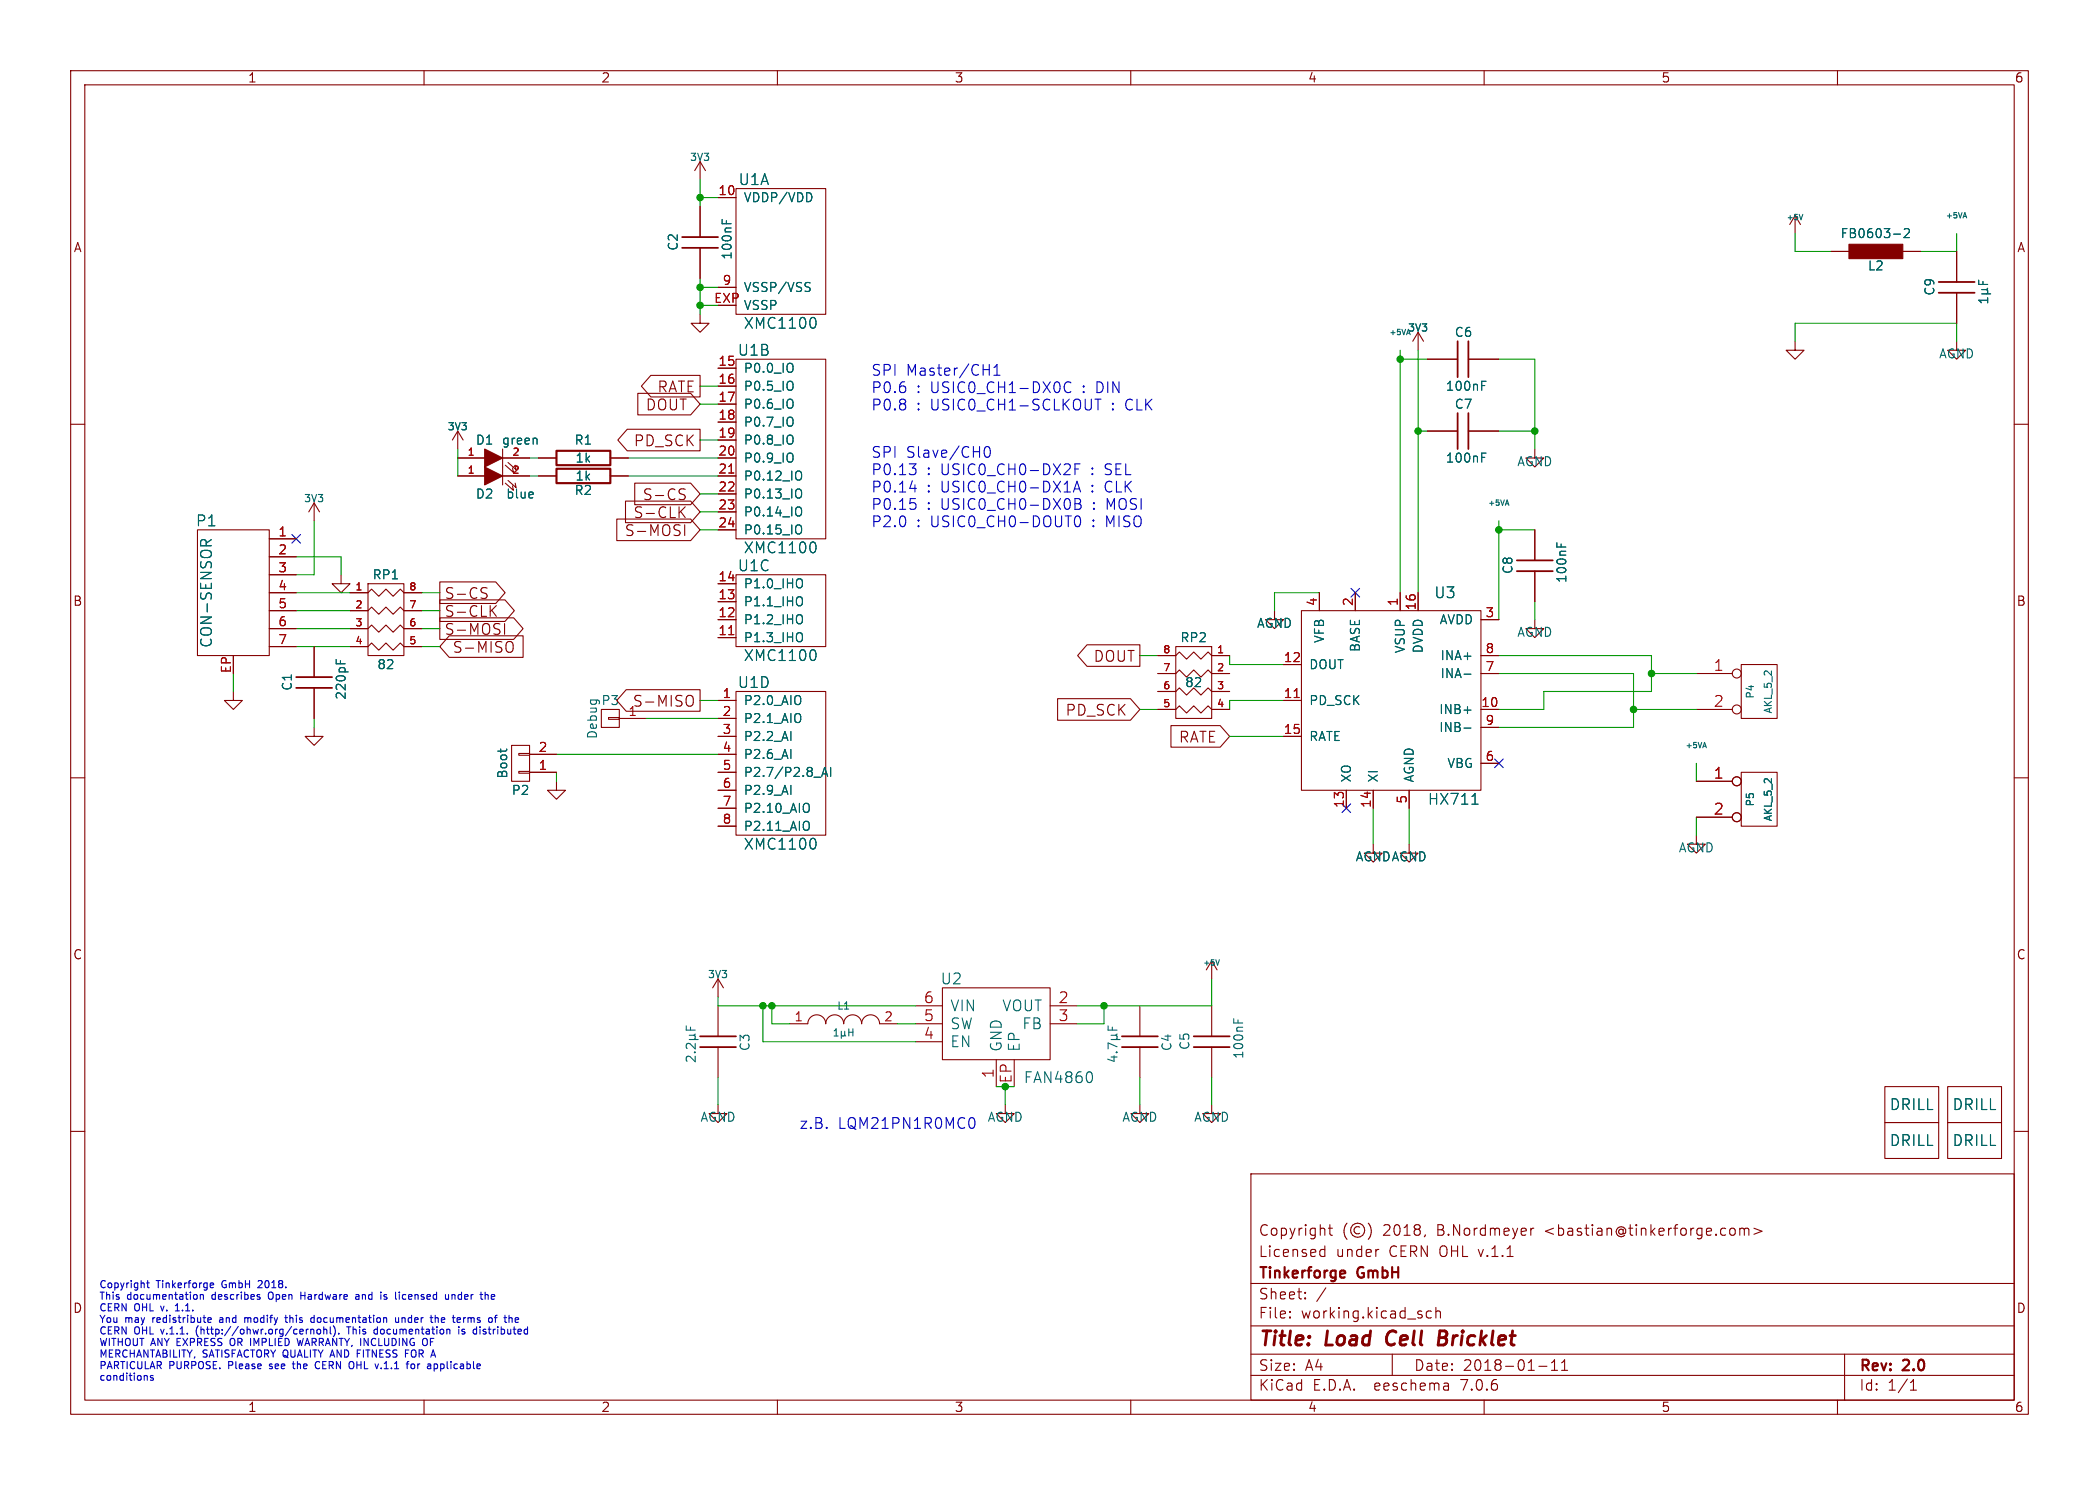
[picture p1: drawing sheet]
<svg xmlns="http://www.w3.org/2000/svg" width="297mm" height="210mm" viewBox="0 0 297 210" stroke-linecap="round" stroke-linejoin="round" font-family="sans-serif">
<g fill="none" stroke="#840000" stroke-width=".15">
<path d="M10 10h277v190h-277zM12 12h273v186h-273zM60 10v2M110 10v2M160 10v2M210 10v2M260 10v2M99.1 22.9l-.8 1.2M99.1 22.9v2.5M99.1 29.2v4.3M99.1 35.1v4.3M99.1 22.9l.7 1.2"/>
<path d="M101.6 27.9h2.5M104.1 26.7h12.7v17.8h-12.7zM254 30.5l-.8 1.3M254 30.5v2.5M254 30.5l.8 1.3M259.1 35.6h2.5M269.2 35.6h2.6M276.9 35.6v4.3M10 60h2M90.2 55.6h7.5l1.4 1.6-1.4 1.5h-7.5zM92.1 53.1h7v3h-7l-1.3-1.5zM99.1 44.5v1.2h1.2l-1.2 1.3-1.3-1.3h1.3"/>
<path d="M101.6 52.1h2.5M101.6 54.6h2.5M101.6 57.2h2.5M101.6 59.7h2.5M101.6 40.6h2.5M104.1 50.8h12.7v25.4h-12.7zM200.7 47v2.5M200.7 47l-.8 1.3M200.7 47l.7 1.3M201.9 50.8h4.3M207.8 50.8h4.3M254 48.3v1.2h1.3l-1.3 1.3-1.3-1.3h1.3"/>
<path d="M276.9 48.3v1.2h1.2l-1.2 1.3-1.3-1.3h1.3M276.9 41.4v4.3M285 60h2M27.9 74.9h10.2v17.8h-10.2zM38.1 76.2h3.8M38.1 78.7h3.8M44.4 71.1v2.6M44.4 71.1l-.7 1.3M44.4 71.1l.8 1.3M64.8 64.8h3.8M64.8 67.3h3.8M64.8 61l-.8 1.2"/>
<path d="M64.8 61v2.5M64.8 61l.7 1.2M71.1 64.8h3.8M71.1 67.3h3.8M71.1 63.5v5.1M71.5 68.3l1.1 1-.1-.6M71.5 65.8l1.1 1-.1-.6M71.9 67.9l1.1 1.1-.1-.7M71.9 65.4l1.1 1-.1-.6M76.2 64.8h2.5M76.2 67.3h2.5M86.4 64.8h2.5"/>
<path d="M86.4 67.3h2.5M87.3 73.4h10.4l1.4 1.5-1.4 1.6h-10.4zM88.5 70.9h9.2l1.4 1.5-1.4 1.5h-9.2zM88.8 60.7h10.3v3.1h-10.3l-1.4-1.6zM89.8 68.3h7.9l1.4 1.6-1.4 1.5h-7.9zM96.3 72.3l.7 .9M96.4 69.9a.56 .56 0 0 1 .6 .3l-.2 .4-.5 .1M96.4 69.1l.6 .1M96.9 74.2v1.5M97 71.7l-.9 .8M101.6 62.2h2.5M101.6 64.8h2.5"/>
<path d="M101.6 67.3h2.5M101.6 69.9h2.5M101.6 72.4h2.5M101.6 74.9h2.5M201.9 61h4.3M207.8 61h4.3M217.2 63.5v1.3h1.2l-1.2 1.2-1.3-1.2h1.3M217.2 74.9v4.3M33 97.8v1.3h1.3l-1.3 1.2-1.3-1.2h1.3M38.1 83.8h3.8M38.1 86.4h3.8M38.1 88.9h3.8"/>
<path d="M38.1 91.4h3.8M38.1 81.3h3.8M44.4 91.4v4.4M44.4 97.3v4.3M48.3 81.3v1.3h1.2l-1.2 1.2-1.3-1.2h1.3M49.5 91.4h2.6l.5-.5 1 1 1-1 1 1 1-1 .5 .5h2.6M49.5 88.9h2.6l.5-.5 1 1 1-1 1 1 1-1 .5 .5h2.6M49.5 86.4h2.6l.5-.5 1 1 1-1 1 1 1-1 .5 .5h2.6M49.5 83.8h2.6l.5-.5 1 1 1-1 1 1 1-1 .5 .5h2.6M52.1 82.6h5v10.1h-5zM62.2 84.8h9.3l1.3 1.6-1.3 1.5h-9.3zM62.2 87.4h10.5l1.3 1.5-1.3 1.5h-10.5z"/>
<path d="M62.2 82.3h7.9l1.4 1.5-1.4 1.5h-7.9zM63.6 89.9h10.4v3.1h-10.4l-1.4-1.6zM68.3 83.8a.56 .56 0 0 1 .6 .4l-.1 .4h-.5M68.3 83.1l.6 .1M69.6 86.3l.6 .9M70.2 85.6l-.8 .9M71.4 88.2v1.5M72 90.7a.51 .51 0 0 1 .6 .5v.5a.51 .51 0 0 1-.6 .5M88.6 97.5h10.5v3.1h-10.5l-1.3-1.5zM97.4 98.3a.51 .51 0 0 1 .7 .5v.6a.51 .51 0 0 1-.7 .5M101.6 99.1h2.5M101.6 87.6h2.5"/>
<path d="M101.6 90.2h2.5M101.6 85.1h2.5M101.6 82.6h2.5M104.1 81.3h12.7v10.1h-12.7zM104.1 97.8h12.7v20.3h-12.7zM149.6 98.8h10.4l1.3 1.5-1.3 1.6h-10.4zM153.8 91.2h7.5v3h-7.5l-1.3-1.5zM163.8 97.8h2.6l.5-.5 1 1 1-1 1 1 1-1 .5 .5h2.6M163.8 95.3h2.6l.5-.6 1 1.1 1-1.1 1 1.1 1-1.1 .5 .6h2.6M163.8 92.7h2.6l.5-.5 1 1 1-1 1 1 1-1 .5 .5h2.6M166.4 91.4h5v10.2h-5zM180.3 86.4v1.2h1.3l-1.3 1.3-1.2-1.3h1.2"/>
<path d="M181.6 99.1h2.5M181.6 94h2.5M184.1 86.4h25.4v25.4h-25.4zM186.7 83.8v2.6M191.8 83.8v2.6M198.1 83.8v2.6M200.7 83.8v2.6M209.5 87.6h2.6M209.5 95.3h2.6M209.5 92.7h2.6M217.2 87.6v1.3h1.2l-1.2 1.3-1.3-1.3h1.3M217.2 80.8v4.3"/>
<path d="M240 95.3h5.1M246.4 94h5.1v7.6h-5.1zM10 110h2M44.4 102.9v1.2h1.3l-1.3 1.3-1.2-1.3h1.2M72.4 105.4h2.5v5.1h-2.5zM73.4 106.6h1.5v.2h-1.5zM73.4 109.1h1.5v.2h-1.5zM74.9 109.2h3.8M74.9 106.7h3.8M78.7 110.5v1.3h1.3l-1.3 1.2-1.2-1.2h1.2M85.1 100.3h2.5v2.6h-2.5zM86.1 101.5h1.5v.2h-1.5z"/>
<path d="M87.6 101.6h3.8M101.6 104.1h2.5M101.6 101.6h2.5M101.6 109.2h2.5M101.6 106.7h2.5M101.6 111.8h2.5M101.6 114.3h2.5M101.6 116.8h2.5M163.8 100.3h2.6l.5-.5 1 1 1-1 1 1 1-1 .5 .5h2.6M165.7 102.6h7l1.3 1.5-1.3 1.6h-7zM181.6 104.1h2.5M190.5 111.8v2.5"/>
<path d="M194.3 119.4v1.3h1.3l-1.3 1.2-1.3-1.2h1.3M194.3 111.8v2.5M199.4 119.4v1.3h1.3l-1.3 1.2-1.3-1.2h1.3M199.4 111.8v2.5M209.5 100.3h2.6M209.5 108h2.6M209.5 102.9h2.6M240 118.1v1.3h1.3l-1.3 1.3-1.2-1.3h1.2M240 100.3h5.1M240 110.5h5.1M240 115.6h5.1M246.4 109.2h5.1v7.6h-5.1z"/>
<path d="M285 110h2M101.6 138.4v2.6M101.6 138.4l-.8 1.3M101.6 138.4l.8 1.3M133.3 139.7h15.3v10.2h-15.3zM171.4 135.9l-.7 1.3M171.4 135.9v2.5M171.4 135.9l.8 1.3M10 160h2M101.6 156.2v1.3h1.3l-1.3 1.3-1.3-1.3h1.3M101.6 142.2v4.4M101.6 148.1v4.3"/>
<path d="M111.8 144.8h2.5a1.27 1.27 0 0 1 1.3-1.3 1.27 1.27 0 0 1 1.2 1.3 1.27 1.27 0 0 1 1.3-1.3 1.27 1.27 0 0 1 1.3 1.3 1.27 1.27 0 0 1 1.2-1.3 1.27 1.27 0 0 1 1.3 1.3 1.27 1.27 0 0 1 1.3-1.3 1.27 1.27 0 0 1 1.3 1.3h2.5M129.5 142.2h3.8M129.5 144.8h3.8M129.5 147.3h3.8M141 149.9v3.8M142.2 156.2v1.3h1.3l-1.3 1.3-1.2-1.3h1.2M143.5 149.9v3.8M148.6 142.2h3.8M148.6 144.8h3.8M161.3 156.2v1.3h1.3l-1.3 1.3-1.3-1.3h1.3M161.3 142.2v4.4M161.3 148.1v4.3"/>
<path d="M171.4 156.2v1.3h1.3l-1.3 1.3-1.2-1.3h1.2M171.4 142.2v4.4M171.4 148.1v4.3M266.7 158.8h7.6v5h-7.6zM266.7 153.7h7.6v5.1h-7.6zM275.6 153.7h7.6v5.1h-7.6zM275.6 158.8h7.6v5h-7.6zM285 160h2M177 166h108v32h-108zM186.9 177.6l.1 .1 .5-.1M186.9 176.8l.1-.1 .5 .1M187.5 176.2v1.5"/>
<path d="M188 173.7h.5M188.2 173.2v1.3v.1l.3 .1M190.6 173a1.72 1.72 0 0 0 0 2.3M192.4 173.6a.52 .52 0 0 0-.8 .4 .52 .52 0 0 0 .8 .4M193.6 173a1.72 1.72 0 0 1 0 2.3M195 176.7h.1M201.7 174.6l-.2 .3M216.6 173.7v1M217 173.7l-.3 .1-.1 .2M245 173.7a.41 .41 0 0 1 .5 .3v.4a.41 .41 0 0 1-.5 .3M246.2 173.8a.37 .37 0 0 1 .6 .1M246.2 173.7v1"/>
<path d="M246.8 173.9l.2-.2 .4 .1 .1 .9M246.8 173.9v.8M248.2 173.7l1.1 .4-1.1 .5M60 198v2M110 198v2M160 198v2M177 194.5h108M177 191.5h108M177 187.5h108M177 181.5h108M182.5 186.3h.1l-.1 .1M182.5 186.3v.1"/>
<path d="M182.5 185.5v.1M182.5 185.5h.1l-.1 .1M184.7 183.6v.1M184.7 183.6h-.1l.1 .1M184.7 182.8v.1M184.7 182.8h-.1l.1 .1M187.6 182.1l-1.3 2M197 191.5v3M202.5 185.5l-.4-.1-.3 .3v.4l.2 .2 .1 .1 .4-.1M203.2 185.5a.37 .37 0 0 1 .6 .1v.8M203.2 184.9v1.5M204.9 195.7l.1 .9"/>
<path d="M205 196.5l-.2 .1M205 196h-.2M210 198v2M217.7 193.2h1.2M219.5 193.8h.9M219.5 192.7l.5-.4v1.5M221 193.8h.8M221 192.7l.4-.4v1.5M260 198v2M261 191.5v6.5M270.3 196.6h.9M270.3 195.5l.4-.4v1.5"/>
<circle cx="245.7" cy="95.2" r=".63"/>
<circle cx="245.7" cy="115.6" r=".63"/>
<circle cx="245.7" cy="110.5" r=".63"/>
<circle cx="245.7" cy="100.3" r=".63"/>
<circle cx="192.1" cy="174" r="1"/>
</g>
<path d="M196.5 188.5a1.27 1.27 0 0 0 0 1.6M203.6 189.2h.7M204.3 189.2l.3 .1M204.4 188.2h-.7l-.2 2h.8l.2-.1M204.5 189.1l-.2 .1" fill="none" stroke="#840000" stroke-width=".4"/>
<path d="M78.7 63.8h7.7v2h-7.7zM78.7 66.3h7.7v2h-7.7zM190.1 179.7l.2 .1v.2l-.7 .2M190.3 180.6l-.2 .1" fill="none" stroke="#840000" stroke-width=".3"/>
<g fill="none" stroke="#006464" stroke-width=".15">
<path d="M102.2 31v.6M102.8 31.2v.4M114.1 39.9l.5 .1M114.8 27.6v.6M255.1 30.3l-.3 .8M267.9 33.1h1M269.5 32.5l.1-.2h.3l.2 .2 .1 .2-.1 .2-.7 .7h.8M277.8 30.6h.4M278 30.1l.3 .7M280 39.6v.6h1.2M280.6 39.8v.4M112.2 51.6v.9"/>
<path d="M112.2 54.1v.9M112.2 56.6v.9M112.2 59.2v.9M114.4 40.6l.2 .3v.2l-.2 .1M115.2 45a1.14 1.14 0 0 1 0 1.3M209.7 54.5h.4M209.7 53.9h.6M280.4 41.6h1.3M280.4 41h.7M281.1 41l.1 .1v.3l-.1 .2M281.2 42.1v.7M281.2 42.5h-1.2l.3 .3"/>
<path d="M281.2 40.8l-.1 .2M28.4 77.2v-.6a.41 .41 0 0 1 .4-.3 .41 .41 0 0 1 .4 .3v.6M29.9 76.3l-.7 .5M75.4 69.6v.3l-.6 .1M75.9 62l.1 .8M112.2 61.7v.9M112.2 64.3v.9M113.1 66.6l.1 .1a.81 .81 0 0 1-.1 1.2M113.1 69.2h.1a.81 .81 0 0 1-.1 1.2M113.1 71.7l.1 .1a.81 .81 0 0 1-.1 1.2M113.1 74.2l.1 .1a.81 .81 0 0 1-.1 1.2M115.2 76.7a1.14 1.14 0 0 1 0 1.4"/>
<path d="M209.7 64.7h.4M209.7 64.1h.6M213.3 70.7l.2 .8M220.3 76.8v.6M220.9 76.9v.5M47.6 93.3v.6M48.2 93.4v.5M113.4 84.5a.9 .9 0 0 1 0 1.1M113.4 89.5a.9 .9 0 0 1 0 1.2M113.4 81.9a.9 .9 0 0 1 0 1.2M113.4 87a.9 .9 0 0 1 0 1.1M115.2 92a1.14 1.14 0 0 1 0 1.3"/>
<path d="M207.2 95.3h.9M70.9 105.9v.5M71.7 105.9v.1M114.3 113.7a.9 .9 0 0 1 0 1.1M114.3 116.2a.9 .9 0 0 1 0 1.2M115.2 109.9h.9M115.2 118.6a1.14 1.14 0 0 1 0 1.4M116.3 109.8l.4-1.3 .4 1.3M116.4 109.4h.6M117.5 108.5v1.3M207.2 100.4h.9M207.2 103h.9"/>
<path d="M208.3 113.7h.9M241.2 105l.2 .8M172.5 135.7l-.2 .8M97.1 145.1v.6h1.3M97.5 147h1.3M97.5 146.4h.7M97.7 145.3v.4M98.2 146.4l.2 .2v.2l-.2 .2M98.2 148.8h.2M98.4 149.4v.8l-.8-.8h-.1h-.3l-.1 .2v.3l.1 .2M98.4 147.6v.7l-.8-.7h-.1h-.3l-.1 .2v.3l.1 .2M98.4 146.2l-.2 .2"/>
<path d="M118 146.5h.6M118 145.8l.3-.3v1M119 146.4l.2 .1h.2l.1-.1M119 145.8v1.1M119.5 146.4l.2 .1M119.5 145.8v.6M120.1 145.5v1M120.1 146h.6M120.7 145.5v1M154.4 151.6a1.14 1.14 0 0 1 0 1.4M156.8 145.1v.6h1.3M157.2 149.5h.9"/>
<path d="M157.2 147h1.3M157.2 146.4h.7M157.4 145.3v.4M157.6 149.3v.8l-.9-.3M157.9 146.4l.2 .2v.2l-.2 .2M157.9 148.8h.2M158.1 148l-1.3-.5v.8M158.1 146.2l-.2 .2M174.6 144.1v.6M175.2 144.2v.5"/>
</g>
<g fill="none" stroke="#840000" stroke-width=".25">
<path d="M96.5 35.1h5.1M96.5 33.5h5.1M274.3 39.9h5.1M206.2 48.3v5M206.2 58.4v5.1M207.8 48.3v5M207.8 58.4v5.1M274.3 41.4h5.1M214.6 79.2h5.1M41.9 97.3h5.1M41.9 95.8h5.1M214.6 80.8h5.1"/>
<path d="M99.1 146.6h5M99.1 148.1h5M158.7 146.6h5.1M158.7 148.1h5.1M168.9 146.6h5.1M168.9 148.1h5.1"/>
</g>
<path d="M103.1 66.9h.7M103.1 89.8h.7M183.1 98.6h.7" fill="none" stroke="#a90000" stroke-width=".15"/>
<g fill="#840000" stroke="#840000" stroke-width=".15">
<path d="M261.6 34.5h7.6v2.1h-7.6z"/>
<path d="M68.6 66l2.5 1.3-2.5 1.3z"/>
<path d="M68.6 63.5l2.5 1.3-2.5 1.2z"/>
</g>
<g fill="none" stroke="#0000c2" stroke-width=".15">
<path d="M139.1 52.3h.9M140 51.5v1.6M140.6 53.1h.9M140.6 52l.5-.5v1.6M151.5 54.1a.61 .61 0 0 0-.7 0 .61 .61 0 0 0-.2 .8 .57 .57 0 0 0 .3 .6 .57 .57 0 0 0 .6-.1M155.4 56.5v1.5M128.7 69.1h1M128.8 70.5h.7M129.3 66.2l.3 .3v.3l-.3 .3M129.3 71.1l.3 .3v.3l-.3 .3M129.5 68.6v1M129.6 65.6l-.5 .6"/>
<path d="M139.4 63.3a.36 .36 0 0 1 .4-.2 .36 .36 0 0 1 .3 .3 .79 .79 0 0 1-.5 1.3 .93 .93 0 0 1-.2-1.4zM151.9 69.6l.5-1.5 .5 1.5M152 69.1h.8M152.1 66.3h.5M152.1 70.5l.7 .1a.36 .36 0 0 1 .1 .4 .36 .36 0 0 1-.3 .2 .41 .41 0 0 1 .4 .4 .41 .41 0 0 1-.3 .4h-.6zM152.1 71.2h.5M152.2 73.1a.36 .36 0 0 1 .3-.1 .36 .36 0 0 1 .3 .3 .79 .79 0 0 1-.4 1.2 .93 .93 0 0 1-.2-1.4zM152.8 65.6h-.7v1.5M137.4 158.1h.2a.95 .95 0 0 1 0 1.5h-.2M20.7 194.5l.1 .2v.5M20.7 181.4h.4M20.9 181.1v.9l.2 .1"/>
<path d="M21.7 194.6l-.3-.1-.1 .2v.1l.4 .1v.2h-.4M24.8 185.4h.6M25 184.5l-.2 .2M27.6 183.1h.2l.1 .2v.4h-.3M27.8 187.9v.7M28.3 183.2l.2-.1h.2l.1 .6M28.3 183.1v.6M29.4 186.7l.5-.1-.1-.2-.2-.1-.2 .2 .1 .5h.3M29.7 181.6l.2-.2h.2l.1 .2v.1l-.5 .1M29.7 182l.2 .1h.3M31.1 186.7v.3M32.6 189.4v.7"/>
<path d="M34.6 186.3v.7M34.9 186.3l-.3 .1M36.6 181.1l-.1 .1M36.7 183.4l.1 .2-.1 .1M36.7 183.1h.1M37.1 181.5l-.6 .6h.6M38 182.9v.7M38.1 193.5l.1 .1M38.2 192.9v.3M40.3 186.3h.4M40.4 186v.9l.3 .1M41.4 192.9h.3"/>
<path d="M41.5 192.5v.9l.2 .2M42 189.3l.3 1 .2-.7 .2 .7M42.6 182.7v1M42.6 183.2h.5M44 186.8l.2 .2h.3M44 188v.7M44 188.1l.1-.1h.3v.7M44.5 186.4l-.3-.1-.2 .2M44.5 186v1M44.8 192.6a.5 .5 0 0 0-.2 .6 .5 .5 0 0 0 .6 .3M44.9 188h.3l.2 .2v.3l-.2 .2-.3-.1-.1-.1zM45.8 188.1l.2-.1h.2v.7"/>
<path d="M45.8 187.6v1.1M46.7 187.6v.9l.2 .2M47.2 187.5a1.19 1.19 0 0 1 0 1.5M47.9 188.6v.1M49.3 187.6v1.1M49.9 192.6a.72 .72 0 0 1 0 .9M50.4 183.1h.3l.1 .6M50.5 191.4h.4M50.8 183.3l-.3 .1-.2 .1 .2 .2h.3M53 188.6l.1 .1 .3-.1M53.4 188h-.3l-.1 .1M53.4 187.6v1.1"/>
<path d="M54.3 183.7h.4M54.7 183.1h-.2l-.2 .1 .1 .2 .3 .1M56 186.3v.7h.3l.1-.1M56.4 186.3v.7M56.5 182.7v.1M56.9 186.3v.7M57 183.1l-.1 .2 .1 .4M57 186.3l-.1 .1M57.4 191.4h.3M58.2 192.9h.3l.2 .2v.3l-.2 .2-.3-.1-.1-.1zM60.3 189.3a.72 .72 0 0 1 0 .9M61.4 192.9h.3l.2 .2-.1 .4h-.4"/>
<path d="M61.6 186.4l.1-.1 .3 .1v.6M61.6 186v1M63 183.1l.1 .6h.2h.2M63.5 183.1v.6M63.5 188l.2 .1v.6M64 183.1v.6M64.3 183.1h-.2l-.1 .1M64.9 187.6v.1M64.9 188v.7M65 186.3l.2 .3-.5 .1M65.1 187h-.1M65.4 188.6h.3"/>
<path d="M65.6 186.3v.7M65.6 186.4v.1M65.7 188h-.2l-.1 .1v.2l.3 .1M67.9 187.6v.1M67.9 188v.7M68.8 183.1l.3 .1v.5M69.6 183.1v.6M70 186.3h.3M70 183.3l-.5 .1M70.3 186l-.2 .1v.9M72.9 187h.4M72.9 186.4l.3-.1 .2 .3-.5 .1"/>
</g>
<g fill="none" stroke="#009600" stroke-width=".15">
<path d="M99.1 27.9h2.5M99.1 25.4v3.8M99.1 39.4v5.1M254 33v2.6h5.1M276.9 33v2.6h-5.1M99.1 57.2h2.5M99.1 54.6h2.5M99.1 40.6h2.5M99.1 43.2h2.5M198.1 50.8h3.8M198.1 49.5v34.3M200.7 49.5v34.3"/>
<path d="M212.1 50.8h5.1v12.7M254 48.3v-2.6h22.9v2.6M41.9 78.7h6.4v2.6M44.4 73.7v7.6h-2.5M64.8 63.5v3.8M74.9 67.3h1.3M74.9 64.8h1.3M88.9 67.3h12.7M88.9 64.8h12.7M99.1 74.9h2.5M99.1 62.2h2.5M99.1 69.9h2.5"/>
<path d="M99.1 72.4h2.5M200.7 61h1.2M212.1 73.7v13.9M212.1 74.9h5.1M212.1 61h5.1M33 95.3v2.5M41.9 83.8h7.6M41.9 86.4h7.6M41.9 88.9h7.6M41.9 91.4h7.6M59.7 83.8h2.5M59.7 86.4h2.5"/>
<path d="M59.7 88.9h2.5M59.7 91.4h2.5M99.1 99.1h2.5M161.3 92.7h2.5M174 92.7v1.3h7.6M181.6 99.1h-7.6v1.2M186.7 83.8h-6.4v2.6M212.1 95.3h19v7.6h-19M212.1 92.7h21.6v5.1h-15.3v2.5h-6.3M217.2 85.1v2.5M233.7 95.3h6.3M44.4 101.6v1.3"/>
<path d="M78.7 109.2v1.3M78.7 106.7h22.9M91.4 101.6h10.2M161.3 100.3h2.5M174 104.1h7.6M194.3 114.3v5.1M199.4 114.3v5.1M231.1 100.3h8.9M240 108v2.5M240 115.6v2.5M171.4 138.4v3.8h-19M101.6 141v1.2h27.9"/>
<path d="M101.6 152.4v3.8M107.9 142.2v5.1h21.6M109.2 142.2v2.6h2.6M127 144.8h2.5M141 153.7h1.2v2.5M156.2 142.2v2.6h-3.8M161.3 152.4v3.8M171.4 152.4v3.8"/>
</g>
<path d="M41.3 75.6l1.2 1.2M42.5 75.6l-1.2 1.2M191.2 83.2l1.2 1.2M192.4 83.2l-1.2 1.2M189.9 113.7l1.2 1.2M191.1 113.7l-1.2 1.2M211.5 107.3l1.2 1.3M212.7 107.3l-1.2 1.3" fill="none" stroke="#000084" stroke-width=".15"/>
<g fill="#009600" stroke="#009600" stroke-width=".15">
<circle cx="231.1" cy="100.3" r=".46"/>
<circle cx="156.2" cy="142.2" r=".46"/>
<circle cx="109.2" cy="142.2" r=".46"/>
<circle cx="107.9" cy="142.2" r=".46"/>
<circle cx="142.2" cy="153.7" r=".46"/>
<circle cx="212.1" cy="74.9" r=".46"/>
<circle cx="217.2" cy="61" r=".46"/>
<circle cx="200.7" cy="61" r=".46"/>
<circle cx="198.1" cy="50.8" r=".46"/>
<circle cx="233.7" cy="95.3" r=".46"/>
<circle cx="99.1" cy="27.9" r=".46"/>
<circle cx="99.1" cy="43.2" r=".46"/>
<circle cx="99.1" cy="40.6" r=".46"/>
</g>
<g font-size="2.8" fill="#840000">
<text x="178" y="190.9">Title:</text>
<text x="187.7" y="190.9">Load</text>
<text x="197" y="190.9">Cell</text>
<text x="205.2" y="190.9">Bricklet</text>
</g>
<g font-size="2.1" fill="#006464">
<text x="104.4" y="26.4">U1A</text>
<text x="105.2" y="46.7">XMC1100</text>
<text x="104.3" y="50.5">U1B</text>
<text x="27.6" y="74.7">P1</text>
<text x="104.3" y="81">U1C</text>
<text x="105.2" y="78.5">XMC1100</text>
<text x="202.9" y="84.8">U3</text>
<text x="30.2" y="91.7" transform="rotate(-90 30.2 91.7)">CON-SENSOR</text>
<text x="105.2" y="93.7">XMC1100</text>
<text x="104.3" y="97.5">U1D</text>
<text x="202" y="114">HX711</text>
<text x="105.2" y="120.4">XMC1100</text>
<text x="133" y="139.4">U2</text>
<text x="134.4" y="143.2">VIN</text>
<text x="141.8" y="143.2">VOUT</text>
<text x="134.4" y="148.3">EN</text>
<text x="134.4" y="145.8">SW</text>
<text x="142" y="148.8" transform="rotate(-90 142 148.8)">GND</text>
<text x="144.5" y="148.8" transform="rotate(-90 144.5 148.8)">EP</text>
<text x="144.6" y="145.8">FB</text>
<text x="144.8" y="153.4">FAN4860</text>
<text x="267.3" y="157.2">DRILL</text>
<text x="276.2" y="157.2">DRILL</text>
<text x="267.3" y="162.3">DRILL</text>
<text x="276.2" y="162.3">DRILL</text>
</g>
<g font-size="2.1" fill="#0000c2">
<text x="123.2" y="53.3">SPI</text>
<text x="128.2" y="53.3">Master/CH1</text>
<text x="123.2" y="55.7">P0.6</text>
<text x="123.2" y="58.2">P0.8</text>
<text x="129.7" y="55.7">: USIC0_CH1-DX0C</text>
<text x="129.7" y="58.2">: USIC0_CH1-SCLKOUT</text>
<text x="153.3" y="55.7">: DIN</text>
<text x="157.5" y="58.2">: CLK</text>
<text x="123.2" y="64.9">SPI</text>
<text x="128.2" y="64.9">Slave/CH0</text>
<text x="123.2" y="67.3">P0.13</text>
<text x="123.2" y="69.8">P0.14</text>
<text x="131.1" y="67.3">: USIC0_CH0-DX2F</text>
<text x="131.1" y="69.8">: USIC0_CH0-DX1A</text>
<text x="154.6" y="67.3">: SEL</text>
<text x="154.6" y="69.8">: CLK</text>
<text x="123.2" y="72.2">P0.15</text>
<text x="123.2" y="74.7">P2.0</text>
<text x="129.7" y="74.7">: USIC0_CH0-DOUT0</text>
<text x="131.1" y="72.2">: USIC0_CH0-DX0B</text>
<text x="154.7" y="74.7">: MISO</text>
<text x="154.8" y="72.2">: MOSI</text>
<text x="113" y="159.8">z.B.</text>
<text x="118.6" y="159.8">LQM21PN1R0MC0</text>
</g>
<g font-size="2.1" fill="#840000">
<text x="91.3" y="58.2">DOUT</text>
<text x="93" y="55.7">RATE</text>
<text x="89.6" y="63.3">PD_SCK</text>
<text x="90.9" y="70.9">S-CS</text>
<text x="88.3" y="76">S-MOSI</text>
<text x="89.6" y="73.5">S-CLK</text>
<text x="62.8" y="87.5">S-CLK</text>
<text x="62.8" y="90">S-MOSI</text>
<text x="62.8" y="84.9">S-CS</text>
<text x="63.9" y="92.5">S-MISO</text>
<text x="154.7" y="93.8">DOUT</text>
<text x="89.5" y="100.2">S-MISO</text>
<text x="150.7" y="101.4">PD_SCK</text>
<text x="166.8" y="105.2">RATE</text>
<text x="178" y="178">Licensed</text>
<text x="178" y="175">Copyright</text>
<text x="189" y="178">under</text>
<text x="195.7" y="175">2018,</text>
<text x="196.6" y="178">CERN OHL v.1.1</text>
<text x="203.5" y="175">B.Nordmeyer</text>
<text x="218.8" y="175">&lt;bastian@tinkerforge.com&gt;</text>
<text x="178" y="184">Sheet:</text>
<text x="178" y="181.2">Tinkerforge</text>
<text x="192.2" y="181.2">GmbH</text>
<text x="178" y="186.7">File:</text>
<text x="184.1" y="186.7">working.kicad_sch</text>
<text x="178" y="196.9">KiCad</text>
<text x="178" y="194.1">Size:</text>
<text x="184.7" y="194.1">A4</text>
<text x="185.7" y="196.9">E.D.A.</text>
<text x="194.6" y="196.9">eeschema</text>
<text x="200" y="194.1">Date:</text>
<text x="207" y="196.9">7.0.6</text>
<text x="207" y="194.1">2018-01-11</text>
<text x="263" y="194.3">Rev:</text>
<text x="263" y="196.9">Id:</text>
<text x="267.1" y="196.9">1/1</text>
<text x="269.4" y="194.3">2.0</text>
</g>
<g font-size="2.1" fill="#a90000">
<text x="242.4" y="95">1</text>
<text x="242.4" y="100.1">2</text>
<text x="242.4" y="110.2">1</text>
<text x="242.4" y="115.3">2</text>
<text x="130.6" y="142">6</text>
<text x="149.7" y="142">2</text>
<text x="130.6" y="147.1">4</text>
<text x="130.6" y="144.5">5</text>
<text x="149.7" y="144.5">3</text>
<text x="140.7" y="152.6" transform="rotate(-90 140.7 152.6)">1</text>
</g>
<text font-size="2.1" fill="#009600" x="143.3" y="153.3" transform="rotate(-90 143.3 153.3)">EP</text>
<g font-size="1.8" fill="#840000">
<text x="35" y="11.9">1</text>
<text x="85" y="11.9">2</text>
<text x="135" y="11.9">3</text>
<text x="185" y="11.9">4</text>
<text x="235" y="11.9">5</text>
<text x="285" y="11.9">6</text>
<text x="10.3" y="35.9">A</text>
<text x="285.3" y="35.9">A</text>
<text x="10.3" y="85.9">B</text>
<text x="285.3" y="85.9">B</text>
<text x="88.8" y="101.3">1</text>
<text x="10.3" y="135.9">C</text>
<text x="285.3" y="135.9">C</text>
<text x="10.3" y="185.9">D</text>
<text x="285.3" y="185.9">D</text>
<text x="35" y="199.9">1</text>
<text x="85" y="199.9">2</text>
<text x="135" y="199.9">3</text>
<text x="185" y="199.9">4</text>
<text x="235" y="199.9">5</text>
<text x="285" y="199.9">6</text>
</g>
<g font-size="1.8" fill="#a90000">
<text x="101.6" y="27.7">10</text>
<text x="102.2" y="40.4">9</text>
<text x="101" y="42.9">EXP</text>
<text x="101.6" y="51.8">15</text>
<text x="101.6" y="54.4">16</text>
<text x="101.6" y="56.9">17</text>
<text x="101.6" y="59.4">18</text>
<text x="101.6" y="62">19</text>
<text x="101.6" y="64.5">20</text>
<text x="101.6" y="67.1">21</text>
<text x="101.6" y="69.6">22</text>
<text x="39.3" y="75.9">1</text>
<text x="101.6" y="72.1">23</text>
<text x="101.6" y="74.7">24</text>
<text x="39.3" y="78.5">2</text>
<text x="39.3" y="81">3</text>
<text x="39.3" y="83.6">4</text>
<text x="101.6" y="82.3">14</text>
<text x="39.3" y="86.1">5</text>
<text x="39.3" y="88.6">6</text>
<text x="101.6" y="89.9">11</text>
<text x="101.6" y="87.4">12</text>
<text x="101.6" y="84.8">13</text>
<text x="186.4" y="85.8" transform="rotate(-90 186.4 85.8)">4</text>
<text x="191.5" y="85.8" transform="rotate(-90 191.5 85.8)">2</text>
<text x="197.9" y="85.8" transform="rotate(-90 197.9 85.8)">1</text>
<text x="200.4" y="86.4" transform="rotate(-90 200.4 86.4)">16</text>
<text x="210.1" y="87.4">3</text>
<text x="32.8" y="95.3" transform="rotate(-90 32.8 95.3)">EP</text>
<text x="39.3" y="91.2">7</text>
<text x="181.6" y="93.7">12</text>
<text x="210.1" y="95">7</text>
<text x="210.1" y="92.5">8</text>
<text x="102.2" y="98.8">1</text>
<text x="102.2" y="101.3">2</text>
<text x="181.6" y="98.8">11</text>
<text x="209.5" y="100.1">10</text>
<text x="76.1" y="106.4">2</text>
<text x="102.2" y="103.9">3</text>
<text x="102.2" y="106.4">4</text>
<text x="181.6" y="103.9">15</text>
<text x="210.1" y="107.7">6</text>
<text x="210.1" y="102.6">9</text>
<text x="76.1" y="109">1</text>
<text x="102.2" y="109">5</text>
<text x="102.2" y="111.5">6</text>
<text x="199.1" y="113.7" transform="rotate(-90 199.1 113.7)">5</text>
<text x="102.2" y="114">7</text>
<text x="102.2" y="116.6">8</text>
<text x="190.2" y="114.3" transform="rotate(-90 190.2 114.3)">13</text>
<text x="194.1" y="114.3" transform="rotate(-90 194.1 114.3)">14</text>
<text x="112.3" y="144.5">1</text>
<text x="125" y="144.5">2</text>
</g>
<g font-size="1.8" fill="#006464">
<text x="105.2" y="28.8">VDDP/VDD</text>
<text x="96.1" y="35.6" transform="rotate(-90 96.1 35.6)">C2</text>
<text x="260.3" y="33.9">FB0603-2</text>
<text x="103.7" y="36.8" transform="rotate(-90 103.7 36.8)">100nF</text>
<text x="105.2" y="41.5">VSSP/VSS</text>
<text x="264.2" y="38.5">L2</text>
<text x="273.9" y="41.9" transform="rotate(-90 273.9 41.9)">C9</text>
<text x="105.2" y="44">VSSP</text>
<text x="205.7" y="47.9">C6</text>
<text x="105.2" y="52.9">P0.0_IO</text>
<text x="274.3" y="50.9">AGND</text>
<text x="105.2" y="55.5">P0.5_IO</text>
<text x="105.2" y="58">P0.6_IO</text>
<text x="204.5" y="55.5">100nF</text>
<text x="205.7" y="58">C7</text>
<text x="67.2" y="63.1">D1</text>
<text x="70.9" y="63.1">green</text>
<text x="81.2" y="63.1">R1</text>
<text x="81.3" y="65.6">1k</text>
<text x="105.2" y="60.6">P0.7_IO</text>
<text x="105.2" y="63.1">P0.8_IO</text>
<text x="105.2" y="65.6">P0.9_IO</text>
<text x="204.5" y="65.6">100nF</text>
<text x="67.2" y="70.7">D2</text>
<text x="71.5" y="70.7">blue</text>
<text x="81.2" y="70.2">R2</text>
<text x="81.3" y="68.2">1k</text>
<text x="105.2" y="68.2">P0.12_IO</text>
<text x="105.2" y="70.7">P0.13_IO</text>
<text x="214.6" y="66.1">AGND</text>
<text x="105.2" y="73.3">P0.14_IO</text>
<text x="105.2" y="75.8">P0.15_IO</text>
<text x="52.6" y="82.1">RP1</text>
<text x="105.2" y="83.4">P1.0_IHO</text>
<text x="214.2" y="81.3" transform="rotate(-90 214.2 81.3)">C8</text>
<text x="221.8" y="82.5" transform="rotate(-90 221.8 82.5)">100nF</text>
<text x="105.2" y="88.5">P1.2_IHO</text>
<text x="105.2" y="86">P1.1_IHO</text>
<text x="177.8" y="89">AGND</text>
<text x="203.6" y="88.5">AVDD</text>
<text x="53.3" y="94.8">82</text>
<text x="105.2" y="91">P1.3_IHO</text>
<text x="166.9" y="91">RP2</text>
<text x="185.2" y="94.8">DOUT</text>
<text x="187.6" y="91" transform="rotate(-90 187.6 91)">VFB</text>
<text x="192.6" y="92.3" transform="rotate(-90 192.6 92.3)">BASE</text>
<text x="199" y="92.5" transform="rotate(-90 199 92.5)">VSUP</text>
<text x="201.5" y="92.5" transform="rotate(-90 201.5 92.5)">DVDD</text>
<text x="203.7" y="93.6">INA+</text>
<text x="214.6" y="90.3">AGND</text>
<text x="41.5" y="97.8" transform="rotate(-90 41.5 97.8)">C1</text>
<text x="49.1" y="99.1" transform="rotate(-90 49.1 99.1)">220pF</text>
<text x="85" y="99.9">P3</text>
<text x="105.2" y="99.9">P2.0_AIO</text>
<text x="167.6" y="97.4">82</text>
<text x="185.2" y="99.9">PD_SCK</text>
<text x="203.6" y="101.2">INB+</text>
<text x="203.7" y="96.1">INA-</text>
<text x="84.7" y="104.6" transform="rotate(-90 84.7 104.6)">Debug</text>
<text x="105.2" y="102.5">P2.1_AIO</text>
<text x="105.2" y="105">P2.2_AI</text>
<text x="105.2" y="107.5">P2.6_AI</text>
<text x="185.2" y="105">RATE</text>
<text x="203.6" y="103.7">INB-</text>
<text x="72" y="110.2" transform="rotate(-90 72 110.2)">Boot</text>
<text x="72.3" y="112.6">P2</text>
<text x="105.2" y="110.1">P2.7/P2.8_AI</text>
<text x="105.2" y="112.6">P2.9_AI</text>
<text x="191.4" y="110.7" transform="rotate(-90 191.4 110.7)">XO</text>
<text x="195.2" y="110.7" transform="rotate(-90 195.2 110.7)">XI</text>
<text x="200.3" y="110.7" transform="rotate(-90 200.3 110.7)">AGND</text>
<text x="204.7" y="108.8">VBG</text>
<text x="105.2" y="115.2">P2.10_AIO</text>
<text x="105.2" y="117.7">P2.11_AIO</text>
<text x="191.7" y="122">AGNDAGND</text>
<text x="237.4" y="120.8">AGND</text>
<text x="106.3" y="148.7" transform="rotate(-90 106.3 148.7)">C3</text>
<text x="166" y="148.7" transform="rotate(-90 166 148.7)">C4</text>
<text x="168.5" y="148.6" transform="rotate(-90 168.5 148.6)">C5</text>
<text x="176.1" y="149.9" transform="rotate(-90 176.1 149.9)">100nF</text>
<text x="99" y="158.9">AGND</text>
<text x="139.7" y="158.9">AGND</text>
<text x="158.7" y="158.9">AGND</text>
<text x="168.9" y="158.9">AGND</text>
</g>
<g font-size="1.4" fill="#006464">
<text x="97.5" y="23">3V3</text>
<text x="199.1" y="47.1">3V3</text>
<text x="63.2" y="61.1">3V3</text>
<text x="42.9" y="71.2">3V3</text>
<text x="248.4" y="98.9" transform="rotate(-90 248.4 98.9)">P4</text>
<text x="250.9" y="101" transform="rotate(-90 250.9 101)">AKL_5_2</text>
<text x="248.4" y="114.1" transform="rotate(-90 248.4 114.1)">P5</text>
<text x="250.9" y="116.3" transform="rotate(-90 250.9 116.3)">AKL_5_2</text>
<text x="100.1" y="138.5">3V3</text>
<text x="118.4" y="143">L1</text>
</g>
<g font-size="1.4" fill="#a90000">
<text x="66.1" y="64.5">1</text>
<text x="72.4" y="64.5">2</text>
<text x="66.1" y="67.1">1</text>
<text x="72.4" y="67.1">2</text>
<text x="50.2" y="83.6">1</text>
<text x="57.8" y="83.6">8</text>
<text x="50.2" y="86.1">2</text>
<text x="50.2" y="88.6">3</text>
<text x="57.8" y="88.6">6</text>
<text x="57.8" y="86.1">7</text>
<text x="50.2" y="91.2">4</text>
<text x="57.8" y="91.2">5</text>
<text x="164.5" y="95">7</text>
<text x="164.5" y="92.5">8</text>
<text x="172.1" y="92.5">1</text>
<text x="172.1" y="95">2</text>
<text x="164.5" y="100.1">5</text>
<text x="164.5" y="97.5">6</text>
<text x="172.1" y="97.5">3</text>
<text x="172.1" y="100.1">4</text>
</g>
<g font-size="1.4" fill="#0000c2">
<text x="14" y="182.2">Copyright</text>
<text x="14" y="183.9">This</text>
<text x="14" y="185.5">CERN</text>
<text x="18" y="183.9">documentation</text>
<text x="19" y="185.5">OHL</text>
<text x="22.2" y="182.2">Tinkerforge</text>
<text x="23" y="185.5">v.</text>
<text x="25.3" y="185.5">1.1.</text>
<text x="30.2" y="183.9">describes</text>
<text x="31.6" y="182.2">GmbH</text>
<text x="37" y="182.2">2018.</text>
<text x="38.4" y="183.9">Open</text>
<text x="43.2" y="183.9">Hardware</text>
<text x="51.3" y="183.9">and</text>
<text x="55.1" y="183.9">is</text>
<text x="57.4" y="183.9">licensed</text>
<text x="64.7" y="183.9">under</text>
<text x="70" y="183.9">the</text>
<text x="14" y="187.2">You</text>
<text x="14" y="188.8">CERN</text>
<text x="14" y="190.4">WITHOUT ANY EXPRESS</text>
<text x="17.7" y="187.2">may</text>
<text x="19" y="188.8">OHL</text>
<text x="21.8" y="187.2">redistribute</text>
<text x="23" y="188.8">v.1.1.</text>
<text x="28.2" y="188.8">(http://ohwr.org/cernohl).</text>
<text x="31.5" y="187.2">and</text>
<text x="33" y="190.4">OR IMPLIED</text>
<text x="35.3" y="187.2">modify</text>
<text x="41.4" y="187.2">this</text>
<text x="43.1" y="190.4">WARRANTY, INCLUDING</text>
<text x="45.2" y="187.2">documentation</text>
<text x="49.9" y="188.8">This</text>
<text x="53.9" y="188.8">documentation</text>
<text x="57.4" y="187.2">under</text>
<text x="61.3" y="190.4">OF</text>
<text x="62.7" y="187.2">the</text>
<text x="66.1" y="187.2">terms</text>
<text x="66.1" y="188.8">is</text>
<text x="68.4" y="188.8">distributed</text>
<text x="71.4" y="187.2">of</text>
<text x="14" y="192.1">MERCHANTABILITY,</text>
<text x="14" y="193.7">PARTICULAR</text>
<text x="14" y="195.3">conditions</text>
<text x="23.9" y="193.7">PURPOSE.</text>
<text x="28.7" y="192.1">SATISFACTORY QUALITY AND</text>
<text x="32.5" y="193.7">Please</text>
<text x="38.6" y="193.7">see</text>
<text x="42.2" y="193.7">the</text>
<text x="45.6" y="193.7">CERN</text>
<text x="50.6" y="193.7">OHL</text>
<text x="51.2" y="192.1">FITNESS</text>
<text x="54.6" y="193.7">v.1.1</text>
<text x="58.3" y="192.1">FOR</text>
<text x="59.3" y="193.7">for</text>
<text x="62.5" y="193.7">applicable</text>
</g>
<g font-size="1.1" fill="#006464">
<text x="252.7" y="31.3">+5V</text>
<text x="275.2" y="31.1">+5VA</text>
<text x="196.5" y="47.6">+5VA</text>
<text x="210.4" y="71.7">+5VA</text>
<text x="238.4" y="106">+5VA</text>
<text x="170.1" y="136.8">+5V</text>
</g>
</svg>
